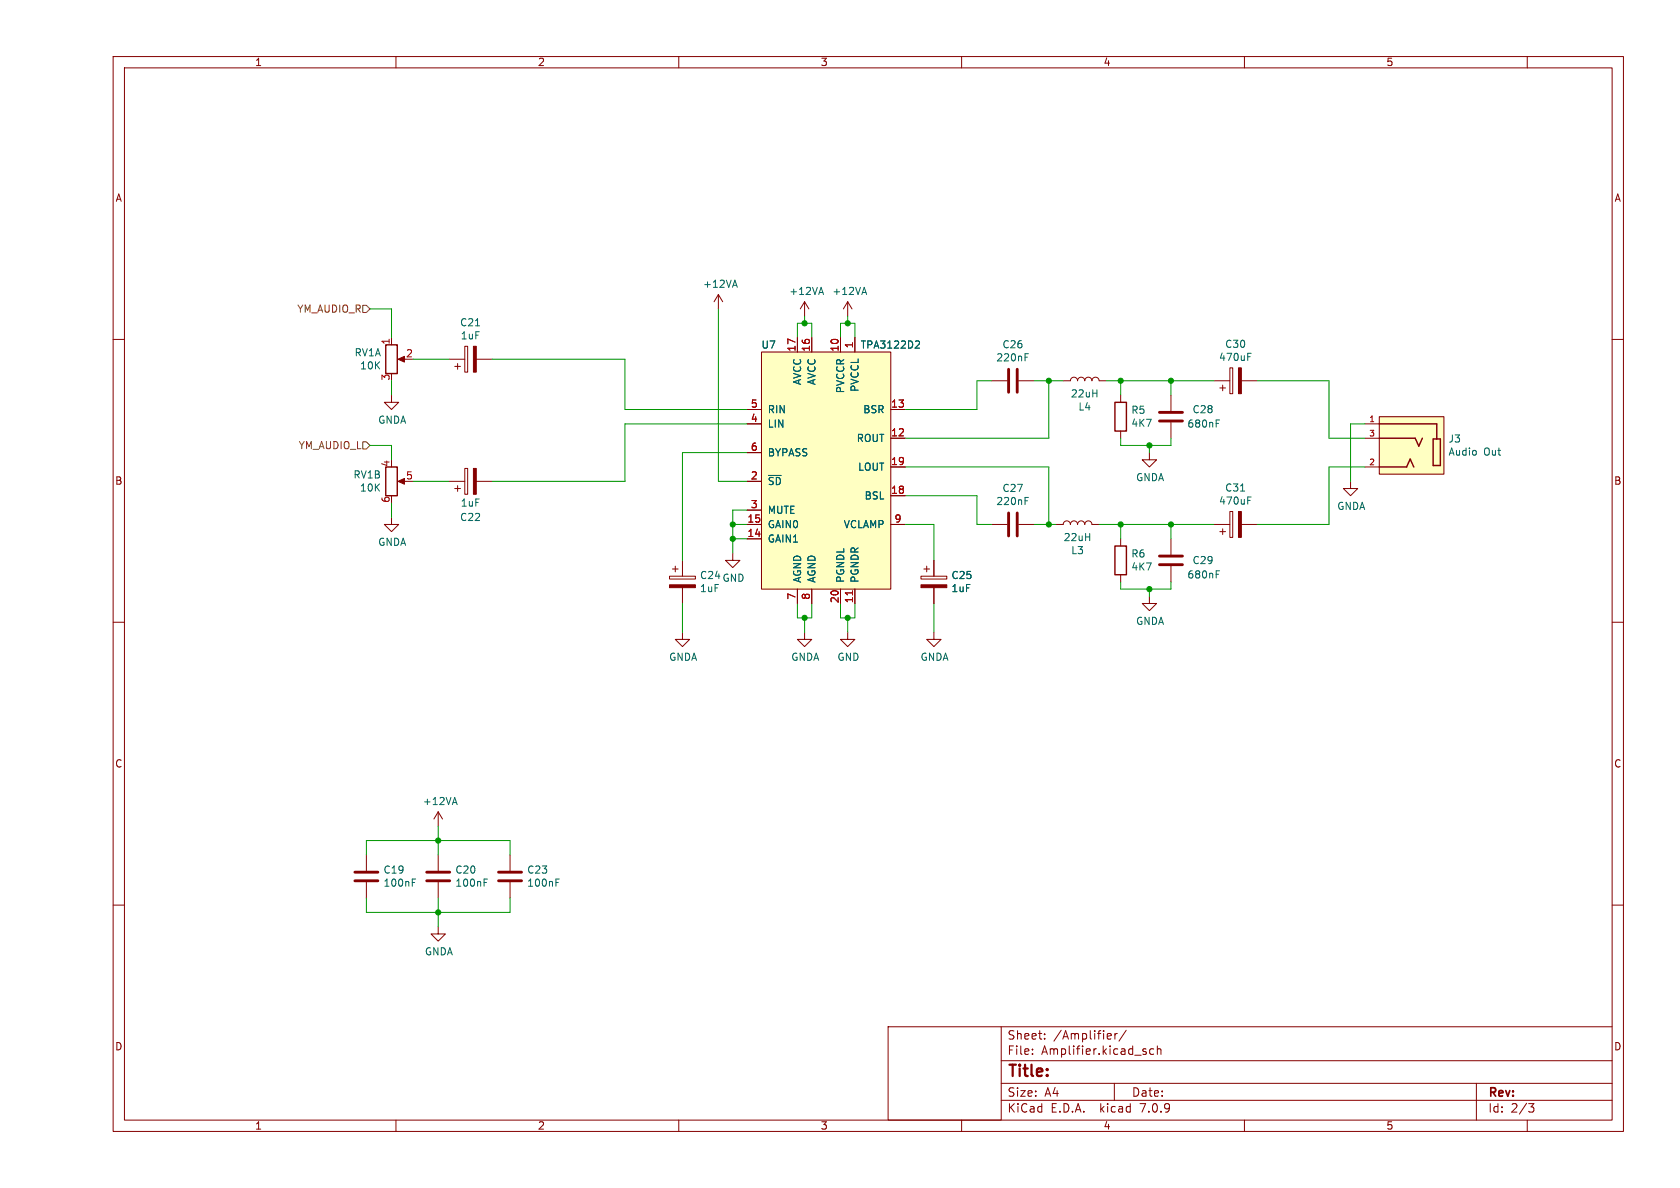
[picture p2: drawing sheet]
<svg xmlns="http://www.w3.org/2000/svg" width="297mm" height="210mm" viewBox="0 0 297 210" stroke-linecap="round" stroke-linejoin="round" font-family="sans-serif">
<g fill="none" stroke="#840000" stroke-width=".18">
<path d="M20 10h267v190h-267zM22 12h263v186h-263zM70 10v2M120 10v2M170 10v2M220 10v2M270 10v2M20 60h2M69.2 59.7v1.3M127 52.1l-.8 1.2M127 52.1v2.5M127 52.1l.8 1.2"/>
<path d="M141 59.7v2.5M142.2 53.3l-.7 1.3M142.2 53.3v2.6M142.2 53.3l.8 1.3M143.5 59.7v2.5M148.6 59.7v2.5M149.9 53.3l-.8 1.3M149.9 53.3v2.6M149.9 53.3l.7 1.3M151.1 59.7v2.5M285 60h2M69.2 69.9v1.2h1.3l-1.3 1.3-1.3-1.3h1.3"/>
<path d="M70.7 63.5h1.1M79.4 63.5h2.8M80.4 64.8h1M80.9 64.3v1M82.2 61.2h.5v4.6h-.5zM84.2 63.5h2.8M132.1 72.4h2.5M132.1 74.9h2.5M134.6 62.2h22.9v41.9h-22.9zM157.5 77.5h2.5M157.5 72.4h2.5M175.3 67.3h2.8"/>
<path d="M180.1 67.3h2.8M188 67.3h1.2a.64 .64 0 0 1 .7-.6 .64 .64 0 0 1 .6 .6 .64 .64 0 0 1 .6-.6 .64 .64 0 0 1 .7 .6 .64 .64 0 0 1 .6-.6 .64 .64 0 0 1 .6 .6 .64 .64 0 0 1 .7-.6 .64 .64 0 0 1 .6 .6h1.3M198.1 69.9v1.2M198.1 76.2v1.3M207 69.9v2.7M207 74.7v2.8M214.6 67.3h2.8M215.6 68.6h1.1M216.2 68.1v1M217.4 65h.5v4.6h-.5zM219.5 67.3h2.7M241.3 77.5h2.5"/>
<path d="M241.3 74.9h2.5M243.8 73.7h11.5v10.1h-11.5zM69.2 91.4v1.3h1.3l-1.3 1.3-1.3-1.3h1.3M70.7 85.1h1.1M79.4 85.1h2.8M80.4 86.4h1M80.9 85.9v1M82.2 82.8h.5v4.6h-.5zM84.2 85.1h2.8M120.6 99.1v2.8M129.5 97.8v1.3h1.3l-1.3 1.2-1.2-1.2h1.2M132.1 92.7h2.5"/>
<path d="M132.1 95.3h2.5M132.1 85.1h2.5M132.1 90.2h2.5M132.1 80h2.5M157.5 92.7h2.5M157.5 87.6h2.5M157.5 82.6h2.5M165.1 99.1v2.8M175.3 92.7h2.8M180.1 92.7h2.8M186.7 92.7h1.3a.64 .64 0 0 1 .6-.6 .64 .64 0 0 1 .6 .6 .64 .64 0 0 1 .7-.6 .64 .64 0 0 1 .6 .6 .64 .64 0 0 1 .6-.6 .64 .64 0 0 1 .7 .6 .64 .64 0 0 1 .6-.6 .64 .64 0 0 1 .6 .6h1.3M198.1 95.3v1.2"/>
<path d="M203.2 80v1.3h1.3l-1.3 1.3-1.3-1.3h1.3M207 95.3v2.7M214.6 92.7h2.8M215.6 94h1.1M216.2 93.5v1M217.4 90.4h.5v4.6h-.5zM219.5 92.7h2.7M238.8 85.1v1.3h1.2l-1.2 1.2-1.3-1.2h1.3M241.3 82.6h2.5M20 110h2M118.4 101.9h4.5v.5h-4.5zM118.9 100.6h1"/>
<path d="M119.4 100.1v1M120.6 111.8v1.2h1.3l-1.3 1.3-1.2-1.3h1.2M120.6 103.9v2.8M141 104.1v2.6M142.2 111.8v1.2h1.3l-1.3 1.3-1.2-1.3h1.2M143.5 104.1v2.6M148.6 104.1v2.6M149.9 111.8v1.2h1.2l-1.2 1.3-1.3-1.3h1.3M151.1 104.1v2.6M162.8 101.9h4.6v.5h-4.6zM163.3 100.6h1M163.8 100.1v1"/>
<path d="M165.1 111.8v1.2h1.3l-1.3 1.3-1.3-1.3h1.3M165.1 103.9v2.8M198.1 101.6v1.3M203.2 105.4v1.3h1.3l-1.3 1.3-1.3-1.3h1.3M207 100.1v2.8M285 110h2M20 160h2M64.8 151.1v2.8M64.8 156v2.8M77.5 143.5v2.6M77.5 151.1v2.8M77.5 156v2.8"/>
<path d="M77.5 143.5l-.8 1.3M77.5 143.5l.7 1.3M90.2 151.1v2.8M90.2 156v2.8M285 160h2M77.5 163.8v1.3h1.2l-1.2 1.3-1.3-1.3h1.3M70 198v2M120 198v2M157 181.5h20v16.5h-20zM170 198v2M177 194.5h108M177 191.5h108"/>
<path d="M177 187.5h108M177 181.5h108M182.5 186.3v.1M182.5 185.5v.1M184.7 183.6v.1M184.7 182.8v.1M196.2 182.7l.3 .4-.8 .1M196.4 183.6l-.2 .1M197 191.5v3M197.1 182.7v1M197.5 182.7l-.3 .1-.1 .2M199.1 182.1l-1.3 2"/>
<path d="M204 185.5l-.5-.1-.3 .3v.4l.2 .2h.6M204.6 185.5l.2-.1 .4 .1v.9M204.6 184.9v1.5M220 198v2M261 191.5v6.5M270 198v2M270.2 195.1h1l-.5 .6 .4 .1 .1 .5-.3 .3h-.4"/>
</g>
<g fill="#840000" stroke="#840000" stroke-width=".18">
<path d="M70.4 63.5l1.1-.5v1z"/>
<path d="M83.7 61.2h.5v4.6h-.5z"/>
<path d="M162.8 103.4h4.6v.5h-4.6z"/>
<path d="M118.4 103.4h4.5v.5h-4.5z"/>
<path d="M83.7 82.8h.5v4.6h-.5z"/>
<path d="M70.4 85.1l1.1-.5v1z"/>
<path d="M218.9 90.4h.6v4.6h-.6z"/>
<path d="M218.9 65h.6v4.6h-.6z"/>
</g>
<path d="M68.2 61h2v5h-2zM197.1 71.1h2v5.1h-2zM243.8 74.9h10.2v2.7M243.8 77.5h6.4l.6 1.4 .7-1.4M253.4 77.6h1.2v4.7h-1.2zM68.2 82.6h2v5h-2zM197.1 96.5h2v5.1h-2zM243.8 82.6h4.9l.6-1.4 .6 1.4" fill="none" stroke="#840000" stroke-width=".25"/>
<g fill="none" stroke="#840000" stroke-width=".51">
<path d="M178.3 65.3v4M179.8 65.3v4M205 72.9h4M205 74.4h4M178.3 90.7v4M179.8 90.7v4M205 98.3h4M205 99.8h4M62.7 155.7h4.1M62.7 154.2h4.1M75.4 155.7h4.1M75.4 154.2h4.1"/>
<path d="M88.1 155.7h4.1M88.1 154.2h4.1"/>
</g>
<g fill="none" stroke="#006464" stroke-width=".18">
<path d="M84.1 57.6h.7M129.6 50.4h.6M129.9 49.5l.4 1.3M144.9 51.7h.6M145.2 50.8l.4 1.3M152.5 51.7h.6M152.8 50.8l.4 1.3M162 60.3h.4l.2 .3-.8 .9h.8M181.2 63.1h.4M181.2 62.5h.6M215 74.8h.4M215 74.2h.6"/>
<path d="M220.6 63.1h.4M220.6 62.5h.6M181.2 88.5h.4M181.2 87.9h.6M219.3 86.8h.7M220.6 88.5h.4M220.6 87.9h.6M215 101.5h.4M215 100.9h.6M72.9 156h.4M72.9 155.4h.6M80.1 141.9h.6"/>
<path d="M80.4 141l.4 1.2M85.6 156h.4M85.6 155.4h.6M98.3 156h.4M98.3 155.4h.6"/>
</g>
<g fill="#ffffc2" stroke="#ffffc2" stroke-width=".18">
<path d="M134.6 62.2h22.9v41.9h-22.9z"/>
<path d="M243.8 73.7h11.5v10.1h-11.5z"/>
</g>
<path d="M150.7 104.4v.8" fill="none" stroke="#a90000" stroke-width=".18"/>
<path d="M64.1 54h.7l.6 .6-.6 .6h-.7zM64.1 78.1h.7l.6 .6-.6 .7h-.7z" fill="none" stroke="#725600" stroke-width=".18"/>
<g fill="none" stroke="#009600" stroke-width=".18">
<path d="M65.4 54.6h3.8v5.1M127 54.6v30.5h5.1M141 59.7v-2.5h2.5v2.5M142.2 55.9v1.3M148.6 59.7v-2.5h2.5v2.5M149.9 55.9v1.3M65.4 78.7h3.8v2.6M69.2 67.3v2.6M73 63.5h6.4M87 63.5h23.5v8.9h21.6M132.1 74.9h-21.6v10.2h-23.5M175.3 67.3h-2.6v5.1h-12.7"/>
<path d="M182.9 67.3h5.1M185.4 67.3v10.2h-25.4M195.6 67.3h19M198.1 67.3v2.6M198.1 77.5v1.2h8.9v-1.2M203.2 78.7v1.3M207 67.3v2.6M222.2 67.3h12.7v10.2h6.4M241.3 74.9h-2.5v10.2M69.2 88.9v2.5M73 85.1h6.4M129.5 92.7h2.6"/>
<path d="M129.5 95.3h2.6M132.1 80h-11.5v19.1M132.1 90.2h-2.6v7.6M160 92.7h5.1v6.4M160 87.6h12.7v5.1h2.6M160 82.6h25.4v10.1M182.9 92.7h3.8M194.3 92.7h20.3M198.1 92.7v2.6M207 92.7v2.6M241.3 82.6h-6.4v10.1h-12.7M120.6 106.7v5.1"/>
<path d="M141 106.7v2.5h2.5v-2.5M142.2 109.2v2.6M148.6 106.7v2.5h2.5v-2.5M149.9 109.2v2.6M165.1 106.7v5.1M198.1 102.9v1.2h8.9v-1.2M203.2 104.1v1.3M64.8 151.1v-2.5h25.4v2.5M64.8 158.8v2.5h25.4v-2.5M77.5 146.1v5M77.5 158.8v5"/>
</g>
<g fill="#009600" stroke="#009600" stroke-width=".18">
<circle cx="149.9" cy="109.2" r=".46"/>
<circle cx="142.2" cy="109.2" r=".46"/>
<circle cx="129.5" cy="92.7" r=".46"/>
<circle cx="129.5" cy="95.3" r=".46"/>
<circle cx="77.5" cy="161.3" r=".46"/>
<circle cx="77.5" cy="148.6" r=".46"/>
<circle cx="198.1" cy="92.7" r=".46"/>
<circle cx="185.4" cy="92.7" r=".46"/>
<circle cx="185.4" cy="67.3" r=".46"/>
<circle cx="142.2" cy="57.2" r=".46"/>
<circle cx="149.9" cy="57.2" r=".46"/>
<circle cx="198.1" cy="67.3" r=".46"/>
<circle cx="207" cy="92.7" r=".46"/>
<circle cx="207" cy="67.3" r=".46"/>
<circle cx="203.2" cy="78.7" r=".46"/>
<circle cx="203.2" cy="104.1" r=".46"/>
</g>
<text font-size="2.8" fill="#840000" x="178" y="190.9">Title:</text>
<g font-size="2.1" fill="#840000">
<text x="178" y="184">Sheet:</text>
<text x="186.2" y="184">/Amplifier/</text>
<text x="178" y="186.7">File:</text>
<text x="184.1" y="186.7">Amplifier.kicad_sch</text>
<text x="178" y="196.9">KiCad</text>
<text x="178" y="194.1">Size:</text>
<text x="184.7" y="194.1">A4</text>
<text x="185.7" y="196.9">E.D.A.</text>
<text x="194.6" y="196.9">kicad</text>
<text x="200" y="194.1">Date:</text>
<text x="201.8" y="196.9">7.0.9</text>
<text x="263" y="194.3">Rev:</text>
<text x="263" y="196.9">Id:</text>
<text x="267.1" y="196.9">2/3</text>
</g>
<g font-size="1.8" fill="#840000">
<text x="45" y="11.9">1</text>
<text x="95" y="11.9">2</text>
<text x="145" y="11.9">3</text>
<text x="195" y="11.9">4</text>
<text x="245" y="11.9">5</text>
<text x="20.3" y="35.9">A</text>
<text x="285.3" y="35.9">A</text>
<text x="20.3" y="85.9">B</text>
<text x="285.3" y="85.9">B</text>
<text x="20.3" y="135.9">C</text>
<text x="285.3" y="135.9">C</text>
<text x="20.3" y="185.9">D</text>
<text x="285.3" y="185.9">D</text>
<text x="45" y="199.9">1</text>
<text x="95" y="199.9">2</text>
<text x="145" y="199.9">3</text>
<text x="195" y="199.9">4</text>
<text x="245" y="199.9">5</text>
</g>
<g font-size="1.8" fill="#006464">
<text x="124.2" y="51.1">+12VA</text>
<text x="139.4" y="52.3">+12VA</text>
<text x="147.1" y="52.3">+12VA</text>
<text x="81.2" y="57.9">C21</text>
<text x="62.6" y="63.2">RV1A</text>
<text x="63.6" y="65.5">10K</text>
<text x="81.4" y="60.2">1uF</text>
<text x="134.5" y="61.8">U7</text>
<text x="152.1" y="61.8">TPA3122D2</text>
<text x="176" y="64.1">220nF</text>
<text x="177.1" y="61.8">C26</text>
<text x="215.4" y="64">470uF</text>
<text x="216.5" y="61.7">C30</text>
<text x="141.8" y="68.2" transform="rotate(-90 141.8 68.2)">AVCC</text>
<text x="144.4" y="68.2" transform="rotate(-90 144.4 68.2)">AVCC</text>
<text x="149.5" y="69.6" transform="rotate(-90 149.5 69.6)">PVCCR</text>
<text x="152" y="69.4" transform="rotate(-90 152 69.4)">PVCCL</text>
<text x="189.2" y="70.5">22uH</text>
<text x="66.8" y="75.1">GNDA</text>
<text x="135.6" y="75.8">LIN</text>
<text x="135.6" y="73.3">RIN</text>
<text x="152.5" y="73.3">BSR</text>
<text x="190.5" y="72.8">L4</text>
<text x="199.9" y="73.4">R5</text>
<text x="199.9" y="75.7">4K7</text>
<text x="209.8" y="75.8">680nF</text>
<text x="210.7" y="73.3">C28</text>
<text x="135.6" y="80.9">BYPASS</text>
<text x="151.4" y="78.3">ROUT</text>
<text x="151.6" y="83.4">LOUT</text>
<text x="256" y="78.4">J3</text>
<text x="256" y="80.7">Audio</text>
<text x="262.3" y="80.7">Out</text>
<text x="62.4" y="84.8">RV1B</text>
<text x="63.5" y="87.1">10K</text>
<text x="81.4" y="89.8">1uF</text>
<text x="135.6" y="86">~{SD}</text>
<text x="152.8" y="88.5">BSL</text>
<text x="176" y="89.5">220nF</text>
<text x="177.1" y="87.2">C27</text>
<text x="200.7" y="85.3">GNDA</text>
<text x="215.4" y="89.4">470uF</text>
<text x="216.5" y="87.1">C31</text>
<text x="81.2" y="92.3">C22</text>
<text x="135.6" y="93.6">GAIN0</text>
<text x="135.6" y="91">MUTE</text>
<text x="149.1" y="93.6">VCLAMP</text>
<text x="187.9" y="95.9">22uH</text>
<text x="236.3" y="90.3">GNDA</text>
<text x="66.8" y="96.7">GNDA</text>
<text x="135.6" y="96.1">GAIN1</text>
<text x="189.3" y="98.2">L3</text>
<text x="199.9" y="98.8">R6</text>
<text x="199.9" y="101.1">4K7</text>
<text x="210.7" y="99.9">C29</text>
<text x="123.7" y="104.9">1uF</text>
<text x="123.7" y="102.6">C24</text>
<text x="127.6" y="103">GND</text>
<text x="141.8" y="103.1" transform="rotate(-90 141.8 103.1)">AGND</text>
<text x="144.4" y="103.1" transform="rotate(-90 144.4 103.1)">AGND</text>
<text x="149.5" y="103.1" transform="rotate(-90 149.5 103.1)">PGNDL</text>
<text x="152" y="103.1" transform="rotate(-90 152 103.1)">PGNDR</text>
<text x="168.1" y="104.9">1uF</text>
<text x="168.1" y="102.6">C25</text>
<text x="209.8" y="102.5">680nF</text>
<text x="200.7" y="110.7">GNDA</text>
<text x="118.2" y="117">GNDA</text>
<text x="139.8" y="117">GNDA</text>
<text x="148" y="117">GND</text>
<text x="162.6" y="117">GNDA</text>
<text x="74.7" y="142.5">+12VA</text>
<text x="67.7" y="154.6">C19</text>
<text x="80.4" y="154.6">C20</text>
<text x="93.1" y="154.6">C23</text>
<text x="67.7" y="156.9">100nF</text>
<text x="80.4" y="156.9">100nF</text>
<text x="93.1" y="156.9">100nF</text>
<text x="75" y="169.1">GNDA</text>
</g>
<g font-size="1.8" fill="#725600">
<text x="52.5" y="55.5">YM_AUDIO_R</text>
<text x="52.7" y="79.6">YM_AUDIO_L</text>
</g>
<g font-size="1.8" fill="#a90000">
<text x="69" y="61" transform="rotate(-90 69 61)">1</text>
<text x="71.7" y="63.2">2</text>
<text x="140.7" y="62.3" transform="rotate(-90 140.7 62.3)">17</text>
<text x="143.3" y="62.3" transform="rotate(-90 143.3 62.3)">16</text>
<text x="148.3" y="62.3" transform="rotate(-90 148.3 62.3)">10</text>
<text x="150.9" y="61.7" transform="rotate(-90 150.9 61.7)">1</text>
<text x="69" y="67.4" transform="rotate(-90 69 67.4)">3</text>
<text x="132.6" y="74.7">4</text>
<text x="132.6" y="72.1">5</text>
<text x="157.4" y="77.2">12</text>
<text x="157.4" y="72.1">13</text>
<text x="69" y="82.6" transform="rotate(-90 69 82.6)">4</text>
<text x="132.6" y="79.8">6</text>
<text x="157.4" y="82.3">19</text>
<text x="69" y="89" transform="rotate(-90 69 89)">6</text>
<text x="71.7" y="84.8">5</text>
<text x="132.6" y="84.8">2</text>
<text x="132.6" y="89.9">3</text>
<text x="157.4" y="87.4">18</text>
<text x="132" y="95">14</text>
<text x="132" y="92.5">15</text>
<text x="158" y="92.5">9</text>
<text x="140.7" y="106.1" transform="rotate(-90 140.7 106.1)">7</text>
<text x="143.3" y="106.1" transform="rotate(-90 143.3 106.1)">8</text>
<text x="148.3" y="106.7" transform="rotate(-90 148.3 106.7)">20</text>
<text x="150.9" y="106.7" transform="rotate(-90 150.9 106.7)">11</text>
</g>
<g font-size="1.4" fill="#a90000">
<text x="242" y="74.7">1</text>
<text x="242" y="77.2">3</text>
<text x="242" y="82.3">2</text>
</g>
</svg>
